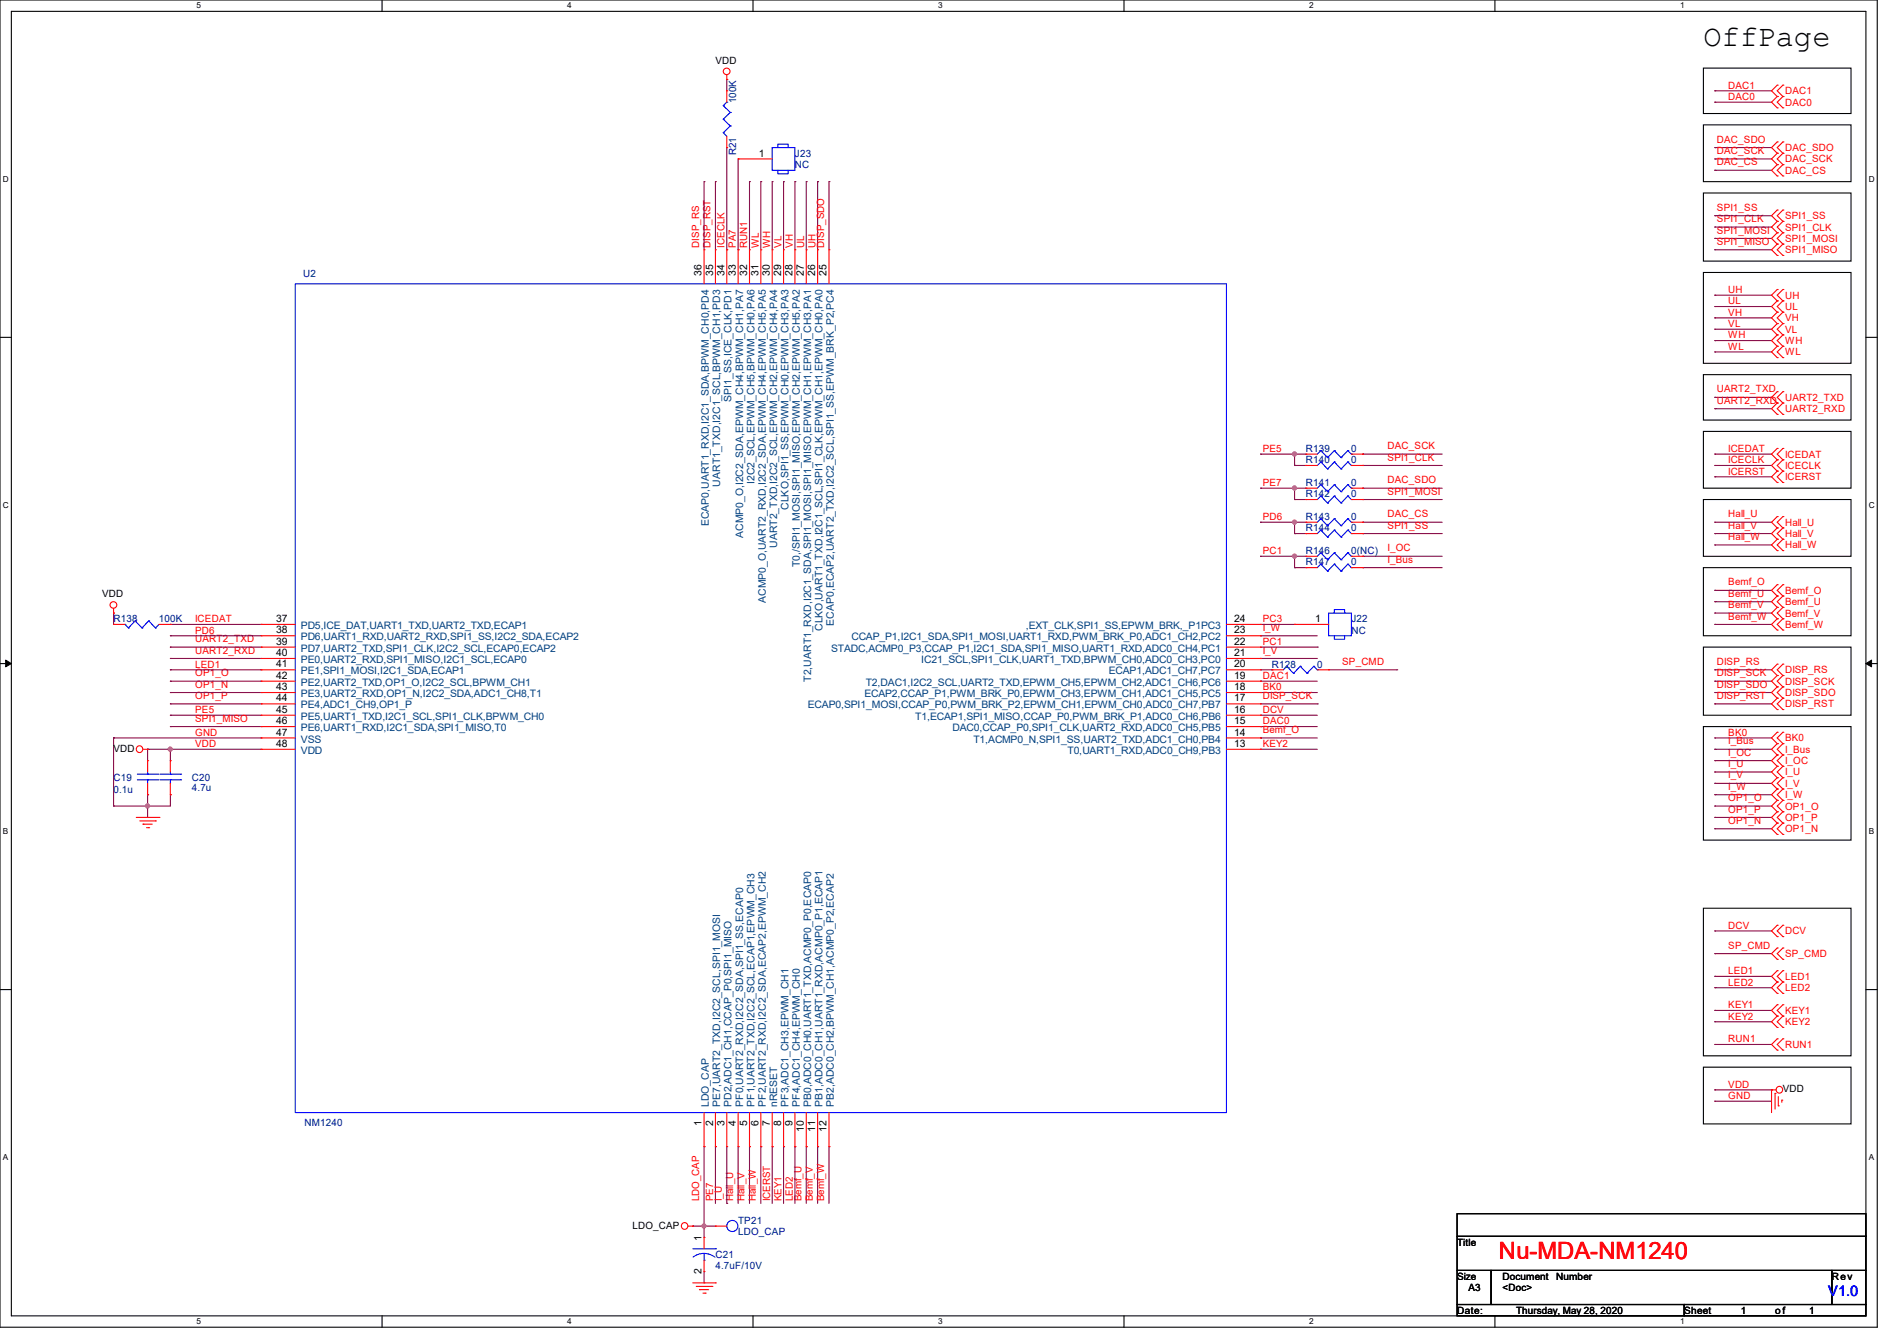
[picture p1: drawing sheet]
<svg xmlns="http://www.w3.org/2000/svg" width="297mm" height="210mm" viewBox="0 0 297 210" stroke-linecap="round" stroke-linejoin="round" font-family="sans-serif">
<path d="M0 0h293.9v207.9h-293.9zM1.8 1.8h290.3v204.3h-290.3z" fill="none" stroke="#000" stroke-width=".17"/>
<g fill="#fff">
<path d="M30.8 .2h.7v1.4h-.7z"/>
<path d="M30.8 206.2h.7v1.4h-.7z"/>
</g>
<path d="M59.8 0v1.8M59.8 206.1v1.8" fill="none" stroke="#000" stroke-width=".17"/>
<g fill="#fff">
<path d="M88.8 .2h.7v1.4h-.7z"/>
<path d="M88.8 206.2h.7v1.4h-.7z"/>
</g>
<path d="M117.9 0v1.8M117.9 206.1v1.8" fill="none" stroke="#000" stroke-width=".17"/>
<g fill="#fff">
<path d="M146.9 .2h.7v1.4h-.7z"/>
<path d="M146.9 206.2h.7v1.4h-.7z"/>
</g>
<path d="M176 0v1.8M176 206.1v1.8" fill="none" stroke="#000" stroke-width=".17"/>
<g fill="#fff">
<path d="M205 .2h.7v1.4h-.7z"/>
<path d="M205 206.2h.7v1.4h-.7z"/>
</g>
<path d="M234.1 0v1.8M234.1 206.1v1.8" fill="none" stroke="#000" stroke-width=".17"/>
<g fill="#fff">
<path d="M263.1 .2h.6v1.4h-.6z"/>
<path d="M263.1 206.2h.6v1.4h-.6z"/>
<path d="M.5 27.3h.9v1.4h-.9z"/>
<path d="M292.6 27.3h.9v1.4h-.9z"/>
<path d="M.5 78.4h.9v1.4h-.9z"/>
<path d="M292.6 78.4h.9v1.4h-.9z"/>
</g>
<path d="M0 52.8h1.8M292.1 52.8h1.8" fill="none" stroke="#000" stroke-width=".17"/>
<g fill="#fff">
<path d="M.5 129.5h.8v1.4h-.8z"/>
<path d="M292.6 129.5h.8v1.4h-.8z"/>
</g>
<path d="M0 103.9h1.8M292.1 103.9h1.8" fill="none" stroke="#000" stroke-width=".17"/>
<path d="M.9 103.4l.9 .5-.9 .5zM292.1 103.9l.9-.5v1z" fill="#000" stroke="#000" stroke-width=".16"/>
<g fill="#fff">
<path d="M.5 180.5h.8v1.4h-.8z"/>
<path d="M292.6 180.5h.8v1.4h-.8z"/>
</g>
<g fill="none" stroke="#000" stroke-width=".17">
<path d="M266.7 19.6h23.1v8.8h-23.1zM266.7 10.7h23.1v7.1h-23.1zM266.7 30.2h23.1v10.7h-23.1zM266.7 42.7h23.1v14.2h-23.1zM266.7 58.7h23.1v7.1h-23.1zM266.7 67.6h23.1v8.9h-23.1zM266.7 78.2h23.1v8.9h-23.1zM266.7 88.9h23.1v10.7h-23.1zM266.7 113.8h23.1v17.8h-23.1zM266.7 101.3h23.1v10.7h-23.1zM0 155h1.8M266.7 142.2h23.1v23.2h-23.1z"/>
<path d="M292.1 155h1.8M266.7 167.1h23.1v8.9h-23.1zM228.1 190.1h64v3.5h-64zM228.1 193.6h64v5.4h-64zM228.1 199h5.4v5.3h-5.4zM233.5 199h53.3v5.3h-53.3zM286.8 199h5.3v5.3h-5.3zM228.1 204.3h35.6v1.8h-35.6zM263.7 204.3h28.4v1.8h-28.4z"/>
</g>
<g fill="none" stroke="#800040" stroke-width=".17">
<path d="M113.8 12.4h.1M113.8 12.4v1.8M268.5 14.2h.1M268.5 16h.1M268.5 14.2h8.9M268.5 16h8.9M110.2 28.4h.1M110.2 28.4v10.7M112 28.4h.1M112 28.4v10.7M113.8 39.1h.1M113.8 23.1v16"/>
<path d="M115.6 39.1h.1M115.6 24.9v14.2M117.3 28.4h.1M117.3 28.4v10.7M119.1 28.4h.1M119.1 28.4v10.7M120.9 28.4h.1M120.9 28.4v10.7M122.7 28.4h.1M122.7 28.4v10.7M124.5 28.4h.1M124.5 28.4v10.7"/>
<path d="M126.2 28.4h.1M126.2 28.4v10.7M128 28.4h.1M128 28.4v10.7M129.8 28.4h.1M129.8 28.4v10.7M268.5 37.3h.1M268.5 39.1h.1M268.5 35.6h.1M268.5 33.8h.1M268.5 23.1h.1M268.5 24.9h.1"/>
<path d="M268.5 26.7h.1M268.5 37.3h8.9M268.5 39.1h8.9M268.5 35.6h8.9M268.5 33.8h8.9M268.5 23.1h8.9M268.5 24.9h8.9M268.5 26.7h8.9M268.5 46.2h.1M268.5 48h.1M268.5 49.8h.1M268.5 53.3h.1"/>
<path d="M268.5 55.1h.1M268.5 51.6h.1M268.5 46.2h8.9M268.5 48h8.9M268.5 49.8h8.9M268.5 53.3h8.9M268.5 55.1h8.9M268.5 51.6h8.9M197.4 71.1h.1M197.4 76.5h.1M197.4 71.1h7.1M197.4 76.5h7.1"/>
<path d="M202.7 72.9h.1M202.7 71.1h.1M202.7 78.2h.1M202.7 76.5h.1M202.7 72.9h1.8M202.7 71.1v1.8M202.7 76.5v1.7M202.7 78.2h1.8M213.4 71.1h.1M213.4 72.9h.1M213.4 76.5h.1M213.4 78.2h.1"/>
<path d="M213.4 71.1h12.4M213.4 72.9h12.4M213.4 76.5h12.4M213.4 78.2h12.4M268.5 62.2h.1M268.5 64h.1M268.5 74.7h.1M268.5 71.1h.1M268.5 72.9h.1M268.5 62.2h8.9M268.5 64h8.9M268.5 74.7h8.9"/>
<path d="M268.5 71.1h8.9M268.5 72.9h8.9M17.8 96h.1M17.8 96v1.8M26.7 97.8h.1M26.7 99.6h.1M26.7 97.8h14.2M26.7 99.6h14.2M197.4 81.8h.1M197.4 87.1h.1M197.4 99.6h.1M197.4 97.8h5.3"/>
<path d="M197.4 81.8h7.1M197.4 87.1h7.1M197.4 99.6h8.8M202.7 83.6h.1M202.7 81.8h.1M202.7 88.9h.1M202.7 87.1h.1M202.7 97.8h.1M202.7 81.8v1.8M202.7 87.1v1.8M202.7 83.6h1.8M202.7 88.9h1.8"/>
<path d="M213.4 81.8h.1M213.4 83.6h.1M213.4 87.1h.1M213.4 88.9h.1M213.4 81.8h12.4M213.4 83.6h12.4M213.4 87.1h12.4M213.4 88.9h12.4M268.5 81.8h.1M268.5 83.6h.1M268.5 85.3h.1M268.5 94.2h.1"/>
<path d="M268.5 96h.1M268.5 97.8h.1M268.5 92.5h.1M268.5 97.8h8.9M268.5 81.8h8.9M268.5 83.6h8.9M268.5 85.3h8.9M268.5 94.2h8.9M268.5 96h8.9M268.5 92.5h8.9M17.8 115.6h.1M17.8 115.6h23.1"/>
<path d="M17.8 115.6v10.6M23.1 117.3h.1M23.1 117.3h17.8M23.1 117.3v1.8M26.7 117.3h.1M26.7 103.1h.1M26.7 101.3h.1M26.7 110.2h.1M26.7 108.5h.1M26.7 106.7h.1M26.7 104.9h.1M26.7 112h.1"/>
<path d="M26.7 113.8h.1M26.7 117.3v1.8M26.7 113.8h14.2M26.7 108.5h14.2M26.7 106.7h14.2M26.7 103.1h14.2M26.7 101.3h14.2M26.7 110.2h14.2M26.7 104.9h14.2M26.7 112h14.2M197.4 113.8h.1M197.4 108.5h.1"/>
<path d="M197.4 106.7h.1M197.4 115.6h.1M197.4 112h.1M197.4 103.1h.1M197.4 117.3h.1M197.4 115.6h8.8M197.4 117.3h8.8M197.4 113.8h8.8M197.4 108.5h8.8M197.4 106.7h8.8M197.4 103.1h8.8M197.4 101.3h8.8"/>
<path d="M197.4 110.2h8.8M197.4 104.9h1.7M197.4 112h8.8M199.1 104.9h.1M206.2 110.2h.1M206.2 101.3h.1M208 104.9h10.7M218.7 104.9h.1M268.5 119.1h.1M268.5 104.9h.1M268.5 106.7h.1M268.5 108.5h.1"/>
<path d="M268.5 110.2h.1M268.5 115.6h.1M268.5 117.3h.1M268.5 119.1h8.9M268.5 115.6h8.9M268.5 117.3h8.9M268.5 108.5h8.9M268.5 106.7h8.9M268.5 110.2h8.9M268.5 104.9h8.9M17.8 126.2h.1M23.1 126.2h.1"/>
<path d="M23.1 124.5h.1M23.1 124.5v3.5M26.7 124.5h.1M26.7 124.5v1.7h-8.9M268.5 120.9h.1M268.5 124.5h.1M268.5 128h.1M268.5 126.2h.1M268.5 122.7h.1M268.5 129.8h.1M268.5 120.9h8.9M268.5 124.5h8.9"/>
<path d="M268.5 126.2h8.9M268.5 128h8.9M268.5 122.7h8.9M268.5 129.8h8.9M268.5 149.4h.1M268.5 154.7h.1M268.5 152.9h.1M268.5 145.8h.1M268.5 158.2h.1M268.5 149.4h8.9M268.5 154.7h8.9M268.5 152.9h8.9"/>
<path d="M268.5 145.8h8.9M268.5 158.2h8.9M110.2 179.6h.1M110.2 179.6v14.2M112 179.6h.1M112 179.6v8.9M113.8 179.6v8.9M115.6 179.6h.1M115.6 179.6v8.9M117.3 179.6h.1M117.3 179.6v8.9M119.1 179.6h.1"/>
<path d="M119.1 179.6v8.9M120.9 179.6h.1M120.9 179.6v8.9M122.7 179.6h.1M122.7 179.6v8.9M124.5 179.6h.1M124.5 179.6v8.9M126.2 179.6h.1M126.2 179.6v8.9M128 179.6h.1M128 179.6v8.9M129.8 179.6h.1"/>
<path d="M129.8 179.6v8.9M268.5 160h.1M268.5 163.6h.1M268.5 170.7h.1M268.5 172.5h.1M268.5 160h8.9M268.5 163.6h8.9M268.5 170.7h8.9M268.5 172.5h8.9M108.5 192h.1M108.5 192h3.5M110.2 192h.1"/>
<path d="M110.2 199.1v1.8M113.8 188.5h.1M110.2 200.9h.1"/>
</g>
<g fill="#f0f" stroke="#f0f" stroke-width=".17">
<circle cx="26.6" cy="117.3" r=".32"/>
<circle cx="23.1" cy="126.2" r=".32"/>
<circle cx="110.2" cy="192" r=".32"/>
<circle cx="202.7" cy="71.1" r=".32"/>
<circle cx="202.7" cy="76.4" r=".32"/>
<circle cx="202.7" cy="81.8" r=".32"/>
<circle cx="202.7" cy="87.1" r=".32"/>
</g>
<g fill="none" stroke="#f00" stroke-width=".17">
<path d="M113.8 12.4h.1M113.8 14.2h.1M113.8 11.7v.7M113.8 14.2v1.8M278.3 13.3h.1M278.3 15.1h.1M278.3 16.9h.1M278.3 13.3l-.9 .9 .9 .9M278.3 15.1l-.9 .9 .9 .9M279.1 15.1h.1M279.1 13.3h.1M279.1 16.9h.1"/>
<path d="M279.1 13.3l-.8 .9 .8 .9M279.1 15.1l-.8 .9 .8 .9M110.2 39.1h.1M110.2 39.1v5.3M112 39.1h.1M112 39.1v5.3M113.8 39.1h.1M113.8 23.1h.1M113.8 21.3v1.8M113.8 39.1v5.3M115.6 39.1h.1M115.6 24.9h.1"/>
<path d="M115.6 39.1v5.3M115.6 24.9h5.3M117.3 39.1h.1M117.3 39.1v5.3M119.1 39.1h.1M119.1 39.1v5.3M120.9 39.1h.1M120.9 39.1v5.3M122.7 39.1h.1M122.7 39.1v5.3M124.5 39.1h.1M124.5 39.1v5.3"/>
<path d="M126.2 39.1h.1M126.2 39.1v5.3M128 39.1h.1M128 39.1v5.3M129.8 39.1h.1M129.8 39.1v5.3M278.3 36.4h.1M278.3 38.2h.1M278.3 34.7h.1M278.3 32.9h.1M278.3 22.2h.1M278.3 24h.1"/>
<path d="M278.3 25.8h.1M278.3 27.6h.1M278.3 36.4l-.9 .9 .9 .9M278.3 38.2l-.9 .9 .9 .9M278.3 34.7l-.9 .9 .9 .8M278.3 32.9l-.9 .9 .9 .9M278.3 22.2l-.9 .9 .9 .9M278.3 24l-.9 .9 .9 .9M278.3 25.8l-.9 .9 .9 .9M279.1 38.2h.1M279.1 36.4h.1M279.1 34.7h.1"/>
<path d="M279.1 32.9h.1M279.1 24h.1M279.1 22.2h.1M279.1 25.8h.1M279.1 27.6h.1M279.1 36.4l-.8 .9 .8 .9M279.1 38.2l-.8 .9 .8 .9M279.1 34.7l-.8 .9 .8 .8M279.1 32.9l-.8 .9 .8 .9M279.1 22.2l-.8 .9 .8 .9M279.1 24l-.8 .9 .8 .9M279.1 25.8l-.8 .9 .8 .9"/>
<path d="M278.3 45.3h.1M278.3 47.1h.1M278.3 48.9h.1M278.3 50.7h.1M278.3 52.5h.1M278.3 54.2h.1M278.3 56h.1M278.3 40h.1M278.3 45.3l-.9 .9 .9 .9M278.3 47.1l-.9 .9 .9 .9M278.3 48.9l-.9 .9 .9 .9M278.3 50.7l-.9 .9 .9 .9"/>
<path d="M278.3 52.5l-.9 .8 .9 .9M278.3 54.2l-.9 .9 .9 .9M279.1 47.1h.1M279.1 45.3h.1M279.1 48.9h.1M279.1 50.7h.1M279.1 52.5h.1M279.1 54.2h.1M279.1 56h.1M279.1 40h.1M279.1 45.3l-.8 .9 .8 .9M279.1 47.1l-.8 .9 .8 .9"/>
<path d="M279.1 48.9l-.8 .9 .8 .9M279.1 50.7l-.8 .9 .8 .9M279.1 52.5l-.8 .8 .8 .9M279.1 54.2l-.8 .9 .8 .9M204.5 72.9h.1M204.5 78.2h.1M204.5 76.5h.1M204.5 71.1h.1M204.5 72.9h1.7M204.5 78.2h1.7M204.5 76.5h1.7M204.5 71.1h1.7"/>
<path d="M211.6 72.9h1.8M211.6 78.2h1.8M211.6 76.5h1.8M211.6 71.1h1.8M213.4 72.9h.1M213.4 78.2h.1M213.4 76.5h.1M213.4 71.1h.1M278.3 61.3h.1M278.3 63.1h.1M278.3 64.9h.1M278.3 73.8h.1"/>
<path d="M278.3 75.6h.1M278.3 70.2h.1M278.3 72h.1M278.3 61.3l-.9 .9 .9 .9M278.3 63.1l-.9 .9 .9 .9M278.3 73.8l-.9 .9 .9 .9M278.3 70.2l-.9 .9 .9 .9M278.3 72l-.9 .9 .9 .9M279.1 63.1h.1M279.1 61.3h.1M279.1 64.9h.1M279.1 75.6h.1"/>
<path d="M279.1 73.8h.1M279.1 72h.1M279.1 70.2h.1M279.1 61.3l-.8 .9 .8 .9M279.1 63.1l-.8 .9 .8 .9M279.1 73.8l-.8 .9 .8 .9M279.1 70.2l-.8 .9 .8 .9M279.1 72l-.8 .9 .8 .9M17.8 96h.1M17.8 97.8h.1M17.8 95.3v.7M17.8 97.8h1.8"/>
<path d="M24.9 97.8h1.8M26.7 97.8h.1M40.9 97.8h.1M40.9 99.6h.1M40.9 97.8h5.3M40.9 99.6h5.3M192 97.8h5.4M192 99.6h5.4M197.4 97.8h.1M197.4 99.6h.1M202.7 97.8h.1M202.7 97.8h5.3"/>
<path d="M204.5 88.9h.1M204.5 87.1h.1M204.5 83.6h.1M204.5 81.8h.1M204.5 88.9h1.7M204.5 87.1h1.7M204.5 83.6h1.7M204.5 81.8h1.7M211.6 88.9h1.8M211.6 87.1h1.8M211.6 83.6h1.8M211.6 81.8h1.8"/>
<path d="M213.4 88.9h.1M213.4 87.1h.1M213.4 83.6h.1M213.4 81.8h.1M278.3 80.9h.1M278.3 82.7h.1M278.3 84.5h.1M278.3 86.2h.1M278.3 93.3h.1M278.3 95.1h.1M278.3 96.9h.1M278.3 98.7h.1"/>
<path d="M278.3 91.6h.1M278.3 80.9l-.9 .9 .9 .9M278.3 82.7l-.9 .9 .9 .9M278.3 84.5l-.9 .8 .9 .9M278.3 93.3l-.9 .9 .9 .9M278.3 95.1l-.9 .9 .9 .9M278.3 96.9l-.9 .9 .9 .9M278.3 91.6l-.9 .9 .9 .8M279.1 82.7h.1M279.1 80.9h.1M279.1 84.5h.1M279.1 86.2h.1"/>
<path d="M279.1 95.1h.1M279.1 93.3h.1M279.1 96.9h.1M279.1 98.7h.1M279.1 91.6h.1M279.1 80.9l-.8 .9 .8 .9M279.1 82.7l-.8 .9 .8 .9M279.1 84.5l-.8 .8 .8 .9M279.1 93.3l-.8 .9 .8 .9M279.1 95.1l-.8 .9 .8 .9M279.1 96.9l-.8 .9 .8 .9M279.1 91.6l-.8 .9 .8 .8"/>
<path d="M22.4 117.3h.7M23.1 117.3h.1M23.1 119.1h.1M23.1 119.1v1.8M26.7 119.1h.1M26.7 119.1v1.8M40.9 101.3h.1M40.9 103.1h.1M40.9 104.9h.1M40.9 106.7h.1M40.9 108.5h.1M40.9 110.2h.1"/>
<path d="M40.9 112h.1M40.9 113.8h.1M40.9 115.6h.1M40.9 117.3h.1M40.9 117.3h5.3M40.9 104.9h5.3M40.9 101.3h5.3M40.9 103.1h5.3M40.9 106.7h5.3M40.9 108.5h5.3M40.9 110.2h5.3M40.9 112h5.3"/>
<path d="M40.9 113.8h5.3M40.9 115.6h5.3M192 117.3h5.4M192 104.9h5.4M192 101.3h5.4M192 103.1h5.4M192 106.7h5.4M192 108.5h5.4M192 110.2h5.4M192 112h5.4M192 113.8h5.4M192 115.6h5.4"/>
<path d="M197.4 101.3h.1M197.4 103.1h.1M197.4 104.9h.1M197.4 106.7h.1M197.4 108.5h.1M197.4 110.2h.1M197.4 112h.1M197.4 113.8h.1M197.4 115.6h.1M197.4 117.3h.1M199.1 104.9h.1M199.1 104.9h1.8"/>
<path d="M206.2 104.9h1.8M208 104.9h.1M278.3 118.2h.1M278.3 104h.1M278.3 105.8h.1M278.3 107.6h.1M278.3 109.3h.1M278.3 111.1h.1M278.3 114.7h.1M278.3 116.5h.1M278.3 118.2l-.9 .9 .9 .9M278.3 104l-.9 .9 .9 .9"/>
<path d="M278.3 105.8l-.9 .9 .9 .9M278.3 107.6l-.9 .9 .9 .8M278.3 109.3l-.9 .9 .9 .9M278.3 114.7l-.9 .9 .9 .9M278.3 116.5l-.9 .8 .9 .9M279.1 118.2h.1M279.1 105.8h.1M279.1 104h.1M279.1 107.6h.1M279.1 109.3h.1M279.1 111.1h.1M279.1 116.5h.1"/>
<path d="M279.1 114.7h.1M279.1 118.2l-.8 .9 .8 .9M279.1 104l-.8 .9 .8 .9M279.1 105.8l-.8 .9 .8 .9M279.1 107.6l-.8 .9 .8 .8M279.1 109.3l-.8 .9 .8 .9M279.1 114.7l-.8 .9 .8 .9M279.1 116.5l-.8 .8 .8 .9M21.3 128h3.6M21.9 128.6h2.4M22.4 129.1h.1M22.4 129.1h1.4"/>
<path d="M22.9 129.6h.4M23.1 124.5h.1M23.1 122.7v1.8M23.3 129.6h.1M24.3 128.6h.1M24.9 128h.1M26.7 124.5h.1M26.7 122.7v1.8M278.3 120h.1M278.3 121.8h.1M278.3 123.6h.1M278.3 125.3h.1"/>
<path d="M278.3 127.1h.1M278.3 128.9h.1M278.3 130.7h.1M278.3 120l-.9 .9 .9 .9M278.3 123.6l-.9 .9 .9 .8M278.3 125.3l-.9 .9 .9 .9M278.3 127.1l-.9 .9 .9 .9M278.3 121.8l-.9 .9 .9 .9M278.3 128.9l-.9 .9 .9 .9M279.1 121.8h.1M279.1 120h.1M279.1 125.3h.1"/>
<path d="M279.1 123.6h.1M279.1 127.1h.1M279.1 128.9h.1M279.1 130.7h.1M279.1 120l-.8 .9 .8 .9M279.1 123.6l-.8 .9 .8 .8M279.1 125.3l-.8 .9 .8 .9M279.1 127.1l-.8 .9 .8 .9M279.1 121.8l-.8 .9 .8 .9M279.1 128.9l-.8 .9 .8 .9M278.3 148.5h.1M278.3 150.2h.1"/>
<path d="M278.3 152h.1M278.3 153.8h.1M278.3 155.6h.1M278.3 144.9h.1M278.3 146.7h.1M278.3 157.4h.1M278.3 159.1h.1M278.3 148.5l-.9 .9 .9 .8M278.3 152l-.9 .9 .9 .9M278.3 153.8l-.9 .9 .9 .9M278.3 144.9l-.9 .9 .9 .9M278.3 157.4l-.9 .8 .9 .9"/>
<path d="M278.3 159.1l-.9 .9 .9 .9M279.1 150.2h.1M279.1 148.5h.1M279.1 153.8h.1M279.1 152h.1M279.1 155.6h.1M279.1 146.7h.1M279.1 144.9h.1M279.1 159.1h.1M279.1 157.4h.1M279.1 148.5l-.8 .9 .8 .8M279.1 152l-.8 .9 .8 .9"/>
<path d="M279.1 153.8l-.8 .9 .8 .9M279.1 144.9l-.8 .9 .8 .9M279.1 157.4l-.8 .8 .8 .9M279.1 159.1l-.8 .9 .8 .9M110.2 179.6h.1M110.2 174.2v5.4M112 179.6h.1M112 174.2v5.4M113.8 179.6h.1M113.8 174.2v5.4M115.6 179.6h.1M115.6 174.2v5.4"/>
<path d="M117.3 179.6h.1M117.3 174.2v5.4M119.1 179.6h.1M119.1 174.2v5.4M120.9 179.6h.1M120.9 174.2v5.4M122.7 179.6h.1M122.7 174.2v5.4M124.5 179.6h.1M124.5 174.2v5.4M126.2 179.6h.1M126.2 174.2v5.4"/>
<path d="M128 179.6h.1M128 174.2v5.4M129.8 179.6h.1M129.8 174.2v5.4M277.4 170.7h.1M277.4 170.7h.7M277.4 170.7v3.5M277.9 171.2h.1M277.9 171.2v2.5M278.3 160.9h.1M278.3 162.7h.1M278.3 164.5h.1"/>
<path d="M278.3 162.7l-.9 .9 .9 .9M278.4 173.2h.1M278.4 171.7v1.5M279 172.3h.1M279 172.3v.3M279.1 160.9h.1M279.1 164.5h.1M279.1 162.7h.1M279.1 162.7l-.8 .9 .8 .9M107.7 192h.8M108.5 192h.1M110.2 193.8h.1"/>
<path d="M110.2 199.1h.1M110.2 193.8v1.8M110.2 197.4v1.7M112 192h.1M112 192h1.8M108.5 200.9h3.5M109 201.5h2.5M109.5 202h.1M109.5 202h1.5M110.1 202.5h.3M110.4 202.5h.1M111.5 201.5h.1"/>
<path d="M112 200.9h.1"/>
<circle cx="113.8" cy="11.2" r=".52"/>
<circle cx="17.8" cy="94.7" r=".52"/>
<circle cx="21.8" cy="117.3" r=".52"/>
<circle cx="278.6" cy="170.7" r=".52"/>
<circle cx="107.2" cy="192" r=".52"/>
</g>
<g fill="none" stroke="#00f" stroke-width=".17">
<path d="M113.2 18.7h.1M113.2 16.6h.1M113.2 18.7l1.1 1M113.2 16.6l1.1 1M113.8 16h.1M113.8 16l-.6 .6M114.3 19.7h.1M114.3 17.6h.1M114.3 19.7l-1.1 1.1M114.3 17.6l-1.1 1.1M113.2 20.8h.1M113.2 20.8l.6 .5"/>
<path d="M120.9 23.1h3.6v3.6h-3.6zM121.8 23.1v-.5h1.6v.5M121.8 26.7v.5h1.6v-.5M46.2 44.4h145.8v129.8h-145.8zM206.8 72.3h.1M206.8 77.7h.1M206.8 75.9h.1M206.8 70.6h.1M206.8 72.3l-.6 .6M206.8 72.3l1.1 1.1M206.8 77.7l-.6 .5M206.8 77.7l1.1 1.1"/>
<path d="M206.8 75.9l-.6 .6M206.8 75.9l1.1 1.1M206.8 70.6l-.6 .5M206.8 70.6l1.1 1.1M207.9 73.4h.1M207.9 78.8h.1M207.9 77h.1M207.9 71.7h.1M208.9 72.3h.1M208.9 77.7h.1M208.9 75.9h.1M208.9 70.6h.1"/>
<path d="M208.9 72.3l-1 1.1M208.9 72.3l1.1 1.1M208.9 77.7l-1 1.1M208.9 77.7l1.1 1.1M208.9 75.9l-1 1.1M208.9 75.9l1.1 1.1M208.9 70.6l-1 1.1M208.9 70.6l1.1 1.1M210 73.4h.1M210 78.8h.1M210 77h.1M210 71.7h.1"/>
<path d="M211 72.3h.1M211 77.7h.1M211 75.9h.1M211 70.6h.1M211 72.3l-1 1.1M211 72.3l.6 .6M211 77.7l-1 1.1M211 77.7l.6 .5M211 75.9l-1 1.1M211 75.9l.6 .6M211 70.6l-1 1.1M211 70.6l.6 .5"/>
<path d="M211.6 72.9h.1M211.6 78.2h.1M211.6 76.5h.1M211.6 71.1h.1M19.6 97.8h.1M19.6 97.8l.5 .5M20.1 98.3h.1M21.2 97.2h.1M21.2 97.2l1 1.1M21.2 97.2l-1.1 1.1M22.2 98.3h.1M23.3 97.2h.1"/>
<path d="M23.3 97.2l1 1.1M23.3 97.2l-1.1 1.1M24.3 98.3h.1M24.9 97.8l-.6 .5M206.8 88.3h.1M206.8 86.6h.1M206.8 83h.1M206.8 81.2h.1M206.8 88.3l-.6 .6M206.8 88.3l1.1 1.2M206.8 86.6l-.6 .5M206.8 86.6l1.1 1.1"/>
<path d="M206.8 83l-.6 .6M206.8 83l1.1 1.1M206.8 81.2l-.6 .6M206.8 81.2l1.1 1.1M207.9 89.5h.1M207.9 87.7h.1M207.9 84.1h.1M207.9 82.3h.1M208 96h3.6v3.6h-3.6zM208.9 88.3h.1M208.9 86.6h.1M208.9 96v-.5h1.6v.5"/>
<path d="M208.9 99.6v.5h1.6v-.5M208.9 83h.1M208.9 81.2h.1M208.9 88.3l-1 1.2M208.9 88.3l1.1 1.2M208.9 86.6l-1 1.1M208.9 86.6l1.1 1.1M208.9 83l-1 1.1M208.9 83l1.1 1.1M208.9 81.2l-1 1.1M208.9 81.2l1.1 1.1M210 89.5h.1"/>
<path d="M210 87.7h.1M210 84.1h.1M210 82.3h.1M211 88.3h.1M211 86.6h.1M211 83h.1M211 81.2h.1M211 88.3l-1 1.2M211 88.3l.6 .6M211 86.6l-1 1.1M211 86.6l.6 .5M211 83l-1 1.1"/>
<path d="M211 83l.6 .6M211 81.2l-1 1.1M211 81.2l.6 .6M211.6 88.9h.1M211.6 87.1h.1M211.6 83.6h.1M211.6 81.8h.1M201.5 104.4h.1M201.5 104.4l-.6 .5M201.5 104.4l1 1.1M202.5 105.5h.1M203.6 104.4h.1"/>
<path d="M203.6 104.4l-1.1 1.1M203.6 104.4l1 1.1M204.6 105.5h.1M205.7 104.4h.1M205.7 104.4l-1.1 1.1M205.7 104.4l.5 .5M206.2 104.9h.1M21.5 122.1h3.2M21.5 121.2h3.2M23.1 121.2h.1M23.1 122.1h.1M23.1 120.9v.3"/>
<path d="M23.1 122.1v.6M24.7 122.1h.1M24.7 121.2h.1M25.1 122.1h3.2M25.1 121.2h3.2M26.7 121.2h.1M26.7 122.1h.1M26.7 120.9v.3M26.7 122.1v.6M28.3 122.1h.1M28.3 121.2h.1M108.5 195.6h3.5"/>
<path d="M110.2 197.4h.1M110.2 196.3l1.1 .2 .6 .4M110.2 196.3l-.7 .1-1 .5M110.2 196.3v1.1M112 195.6h.1"/>
<circle cx="114.7" cy="192" r=".87"/>
</g>
<text font-size="4.7" x="266.7" y="7.3">OffPage</text>
<text font-size="3.7" fill="#f00" x="234.7" y="197.1">Nu-MDA-NM1240</text>
<text font-size="2.3" fill="#00f" x="286.3" y="203">V1.0</text>
<g font-size="1.6">
<text x="112" y="10">VDD</text>
<text x="118.8" y="24.5">1</text>
<text x="109.9" y="43.2" transform="rotate(-90 109.9 43.2)">36</text>
<text x="111.6" y="43.2" transform="rotate(-90 111.6 43.2)">35</text>
<text x="113.4" y="43.2" transform="rotate(-90 113.4 43.2)">34</text>
<text x="115.2" y="43.2" transform="rotate(-90 115.2 43.2)">33</text>
<text x="117" y="43.2" transform="rotate(-90 117 43.2)">32</text>
<text x="118.7" y="43.2" transform="rotate(-90 118.7 43.2)">31</text>
<text x="120.5" y="43.2" transform="rotate(-90 120.5 43.2)">30</text>
<text x="122.3" y="43.2" transform="rotate(-90 122.3 43.2)">29</text>
<text x="124.1" y="43.2" transform="rotate(-90 124.1 43.2)">28</text>
<text x="125.9" y="43.2" transform="rotate(-90 125.9 43.2)">27</text>
<text x="127.6" y="43.2" transform="rotate(-90 127.6 43.2)">26</text>
<text x="129.4" y="43.2" transform="rotate(-90 129.4 43.2)">25</text>
<text x="16" y="93.6">VDD</text>
<text x="43.2" y="97.4">37</text>
<text x="43.2" y="99.2">38</text>
<text x="43.2" y="101">39</text>
<text x="193.2" y="97.4">24</text>
<text x="193.2" y="99.2">23</text>
<text x="193.2" y="101">22</text>
<text x="205.9" y="97.4">1</text>
<text x="43.2" y="102.7">40</text>
<text x="43.2" y="104.5">41</text>
<text x="43.2" y="106.3">42</text>
<text x="193.2" y="102.7">21</text>
<text x="193.2" y="104.5">20</text>
<text x="193.2" y="106.3">19</text>
<text x="43.2" y="108.1">43</text>
<text x="43.2" y="109.9">44</text>
<text x="43.2" y="111.6">45</text>
<text x="43.2" y="113.4">46</text>
<text x="193.2" y="108.1">18</text>
<text x="193.2" y="109.9">17</text>
<text x="193.2" y="111.6">16</text>
<text x="193.2" y="113.4">15</text>
<text x="17.8" y="117.7">VDD</text>
<text x="43.2" y="115.2">47</text>
<text x="43.2" y="117">48</text>
<text x="193.2" y="115.2">14</text>
<text x="193.2" y="117">13</text>
<text x="279.1" y="171.1">VDD</text>
<text x="109.9" y="176.4" transform="rotate(-90 109.9 176.4)">1</text>
<text x="111.6" y="176.4" transform="rotate(-90 111.6 176.4)">2</text>
<text x="113.4" y="176.4" transform="rotate(-90 113.4 176.4)">3</text>
<text x="115.2" y="176.4" transform="rotate(-90 115.2 176.4)">4</text>
<text x="117" y="176.4" transform="rotate(-90 117 176.4)">5</text>
<text x="118.7" y="176.4" transform="rotate(-90 118.7 176.4)">6</text>
<text x="120.5" y="176.4" transform="rotate(-90 120.5 176.4)">7</text>
<text x="122.3" y="176.4" transform="rotate(-90 122.3 176.4)">8</text>
<text x="124.1" y="176.4" transform="rotate(-90 124.1 176.4)">9</text>
<text x="125.9" y="177.2" transform="rotate(-90 125.9 177.2)">10</text>
<text x="127.6" y="177.2" transform="rotate(-90 127.6 177.2)">11</text>
<text x="129.4" y="177.2" transform="rotate(-90 129.4 177.2)">12</text>
<text x="99" y="192.4">LDO_CAP</text>
<text x="109.9" y="194.3" transform="rotate(-90 109.9 194.3)">1</text>
<text x="228.1" y="195.1">Title</text>
<text x="109.9" y="199.5" transform="rotate(-90 109.9 199.5)">2</text>
<text x="228.1" y="200.4">Size</text>
<text x="229.9" y="202.2">A3</text>
<text x="235.2" y="200.4">Document</text>
<text x="235.2" y="202.2">&lt;Doc&gt;</text>
<text x="243.7" y="200.4">Number</text>
<text x="286.8" y="200.4">Rev</text>
<text x="228.1" y="205.7">Date:</text>
<text x="237.4" y="205.7">Thursday, May 28, 2020</text>
<text x="263.7" y="205.7">Sheet</text>
<text x="272.6" y="205.7">1</text>
<text x="277.9" y="205.7">o f</text>
<text x="283.2" y="205.7">1</text>
</g>
<g font-size="1.6" fill="#000080">
<text x="115.3" y="16.2" transform="rotate(-90 115.3 16.2)">100K</text>
<text x="115.3" y="24.3" transform="rotate(-90 115.3 24.3)">R21</text>
<text x="124.5" y="24.6">J23</text>
<text x="124.5" y="26.3">NC</text>
<text x="47.5" y="43.4">U2</text>
<text x="204.5" y="70.8">R139</text>
<text x="211.6" y="70.8">0</text>
<text x="204.5" y="72.6">R140</text>
<text x="204.5" y="77.9">R142</text>
<text x="204.5" y="76.1">R141</text>
<text x="211.6" y="72.6">0</text>
<text x="211.6" y="77.9">0</text>
<text x="211.6" y="76.1">0</text>
<text x="204.5" y="83.2">R144</text>
<text x="204.5" y="81.4">R143</text>
<text x="211.6" y="83.2">0</text>
<text x="211.6" y="81.4">0</text>
<text x="204.5" y="88.6">R147</text>
<text x="204.5" y="86.8">R146</text>
<text x="211.6" y="88.6">0</text>
<text x="211.6" y="86.8">0(NC)</text>
<text x="17.8" y="97.4">R138</text>
<text x="24.9" y="97.4">100K</text>
<text x="211.6" y="97.4">J22</text>
<text x="211.6" y="99.2">NC</text>
<text x="199.1" y="104.6">R128</text>
<text x="206.2" y="104.6">0</text>
<text x="17.8" y="122.3">C19</text>
<text x="17.8" y="124.1">0.1u</text>
<text x="30.1" y="122.3">C20</text>
<text x="30.1" y="123.9">4.7u</text>
<text x="47.7" y="176.4">NM1240</text>
<text x="115.6" y="191.7">TP21</text>
<text x="112" y="197">C21</text>
<text x="115.6" y="193.5">LDO_CAP</text>
<text x="112" y="198.8">4.7uF/10V</text>
</g>
<g font-size="1.6" fill="#f00">
<text x="270.6" y="13.9">DAC1</text>
<text x="270.6" y="15.7">DAC0</text>
<text x="279.5" y="14.8">DAC1</text>
<text x="279.5" y="16.6">DAC0</text>
<text x="268.8" y="22.4">DAC_SDO</text>
<text x="279.5" y="23.7">DAC_SDO</text>
<text x="268.8" y="24.1">DAC_SCK</text>
<text x="268.8" y="25.9">DAC_CS</text>
<text x="279.5" y="25.4">DAC_SCK</text>
<text x="279.5" y="27.2">DAC_CS</text>
<text x="268.8" y="34.8">SPI1_CLK</text>
<text x="268.8" y="33">SPI1_SS</text>
<text x="279.5" y="34.3">SPI1_SS</text>
<text x="109.5" y="38.8" transform="rotate(-90 109.5 38.8)">DISP_RS</text>
<text x="111.2" y="38.8" transform="rotate(-90 111.2 38.8)">DISP_RST</text>
<text x="113.5" y="38.8" transform="rotate(-90 113.5 38.8)">ICECLK</text>
<text x="115.2" y="38.8" transform="rotate(-90 115.2 38.8)">PA7</text>
<text x="117" y="38.8" transform="rotate(-90 117 38.8)">RUN1</text>
<text x="118.8" y="38.8" transform="rotate(-90 118.8 38.8)">WL</text>
<text x="120.6" y="38.8" transform="rotate(-90 120.6 38.8)">WH</text>
<text x="122.3" y="38.8" transform="rotate(-90 122.3 38.8)">VL</text>
<text x="124.1" y="38.8" transform="rotate(-90 124.1 38.8)">VH</text>
<text x="125.9" y="38.8" transform="rotate(-90 125.9 38.8)">UL</text>
<text x="127.7" y="38.8" transform="rotate(-90 127.7 38.8)">UH</text>
<text x="129" y="38.8" transform="rotate(-90 129 38.8)">DISP_SDO</text>
<text x="268.8" y="36.6">SPI1_MOSI</text>
<text x="268.8" y="38.4">SPI1_MISO</text>
<text x="279.5" y="37.9">SPI1_MOSI</text>
<text x="279.5" y="39.7">SPI1_MISO</text>
<text x="279.5" y="36.1">SPI1_CLK</text>
<text x="270.6" y="45.9">UH</text>
<text x="270.6" y="47.7">UL</text>
<text x="279.5" y="46.8">UH</text>
<text x="270.6" y="49.4">VH</text>
<text x="270.6" y="53">WH</text>
<text x="270.6" y="51.2">VL</text>
<text x="279.5" y="48.6">UL</text>
<text x="279.5" y="50.3">VH</text>
<text x="279.5" y="52.1">VL</text>
<text x="279.5" y="53.9">WH</text>
<text x="270.6" y="54.8">WL</text>
<text x="279.5" y="55.7">WL</text>
<text x="268.8" y="61.5">UART2_TXD</text>
<text x="268.8" y="63.2">UART2_RXD</text>
<text x="279.5" y="62.8">UART2_TXD</text>
<text x="279.5" y="64.6">UART2_RXD</text>
<text x="197.7" y="70.8">PE5</text>
<text x="217.3" y="70.4">DAC_SCK</text>
<text x="270.6" y="70.8">ICEDAT</text>
<text x="279.5" y="71.7">ICEDAT</text>
<text x="197.7" y="76.1">PE7</text>
<text x="217.3" y="72.1">SPI1_CLK</text>
<text x="217.3" y="75.7">DAC_SDO</text>
<text x="217.3" y="77.5">SPI1_MOSI</text>
<text x="270.6" y="74.3">ICERST</text>
<text x="270.6" y="72.6">ICECLK</text>
<text x="279.5" y="75.2">ICERST</text>
<text x="279.5" y="73.4">ICECLK</text>
<text x="197.7" y="81.4">PD6</text>
<text x="217.3" y="81">DAC_CS</text>
<text x="217.3" y="82.8">SPI1_SS</text>
<text x="270.6" y="81">Hall_U</text>
<text x="270.6" y="82.8">Hall_V</text>
<text x="279.5" y="82.3">Hall_U</text>
<text x="197.7" y="86.8">PC1</text>
<text x="217.3" y="86.4">I_OC</text>
<text x="217.3" y="88.1">I_Bus</text>
<text x="270.6" y="84.6">Hall_W</text>
<text x="279.5" y="84.1">Hall_V</text>
<text x="279.5" y="85.9">Hall_W</text>
<text x="270.6" y="93.5">Bemf_U</text>
<text x="270.6" y="95.2">Bemf_V</text>
<text x="270.6" y="91.7">Bemf_O</text>
<text x="279.5" y="94.8">Bemf_U</text>
<text x="279.5" y="93">Bemf_O</text>
<text x="30.6" y="97.4">ICEDAT</text>
<text x="30.6" y="100.6">UART2_TXD</text>
<text x="30.6" y="99.2">PD6</text>
<text x="197.7" y="98.8">I_W</text>
<text x="197.7" y="97.4">PC3</text>
<text x="197.7" y="101">PC1</text>
<text x="270.6" y="97">Bemf_W</text>
<text x="279.5" y="96.6">Bemf_V</text>
<text x="279.5" y="98.3">Bemf_W</text>
<text x="30.6" y="102.4">UART2_RXD</text>
<text x="30.6" y="107.7">OP1_N</text>
<text x="30.6" y="105.9">OP1_O</text>
<text x="30.6" y="104.6">LED1</text>
<text x="197.7" y="106.3">DAC1</text>
<text x="197.7" y="102.4">I_V</text>
<text x="210.1" y="104.1">SP_CMD</text>
<text x="268.8" y="104.1">DISP_RS</text>
<text x="268.8" y="105.9">DISP_SCK</text>
<text x="268.8" y="107.7">DISP_SDO</text>
<text x="279.5" y="105.4">DISP_RS</text>
<text x="279.5" y="107.2">DISP_SCK</text>
<text x="30.6" y="109.5">OP1_P</text>
<text x="30.6" y="111.7">PE5</text>
<text x="30.6" y="113">SPI1_MISO</text>
<text x="197.7" y="113.5">DAC0</text>
<text x="197.7" y="108.1">BK0</text>
<text x="197.7" y="111.7">DCV</text>
<text x="197.7" y="109.5">DISP_SCK</text>
<text x="268.8" y="109.5">DISP_RST</text>
<text x="279.5" y="109">DISP_SDO</text>
<text x="279.5" y="110.8">DISP_RST</text>
<text x="30.6" y="115.2">GND</text>
<text x="30.6" y="117">VDD</text>
<text x="197.7" y="114.8">Bemf_O</text>
<text x="197.7" y="117">KEY2</text>
<text x="270.6" y="118.4">I_OC</text>
<text x="270.6" y="115.2">BK0</text>
<text x="270.6" y="116.6">I_Bus</text>
<text x="279.5" y="119.7">I_OC</text>
<text x="279.5" y="116.1">BK0</text>
<text x="279.5" y="117.9">I_Bus</text>
<text x="270.6" y="120.1">I_U</text>
<text x="270.6" y="123.7">I_W</text>
<text x="270.6" y="125.5">OP1_O</text>
<text x="270.6" y="121.9">I_V</text>
<text x="279.5" y="121.5">I_U</text>
<text x="279.5" y="125">I_W</text>
<text x="279.5" y="123.2">I_V</text>
<text x="270.6" y="127.3">OP1_P</text>
<text x="270.6" y="129">OP1_N</text>
<text x="279.5" y="126.8">OP1_O</text>
<text x="279.5" y="128.6">OP1_P</text>
<text x="279.5" y="130.3">OP1_N</text>
<text x="270.6" y="148.6">SP_CMD</text>
<text x="270.6" y="145.5">DCV</text>
<text x="279.5" y="149.9">SP_CMD</text>
<text x="279.5" y="146.3">DCV</text>
<text x="270.6" y="154.3">LED2</text>
<text x="270.6" y="152.6">LED1</text>
<text x="279.5" y="153.5">LED1</text>
<text x="279.5" y="155.2">LED2</text>
<text x="270.6" y="159.7">KEY2</text>
<text x="270.6" y="157.9">KEY1</text>
<text x="279.5" y="158.8">KEY1</text>
<text x="279.5" y="160.6">KEY2</text>
<text x="270.6" y="163.2">RUN1</text>
<text x="279.5" y="164.1">RUN1</text>
<text x="270.6" y="170.3">VDD</text>
<text x="270.6" y="172.1">GND</text>
<text x="109.5" y="188.1" transform="rotate(-90 109.5 188.1)">LDO_CAP</text>
<text x="111.7" y="188.1" transform="rotate(-90 111.7 188.1)">PE7</text>
<text x="113" y="188.1" transform="rotate(-90 113 188.1)">I_U</text>
<text x="114.8" y="188.1" transform="rotate(-90 114.8 188.1)">Hall_U</text>
<text x="116.6" y="188.1" transform="rotate(-90 116.6 188.1)">Hall_V</text>
<text x="118.4" y="188.1" transform="rotate(-90 118.4 188.1)">Hall_W</text>
<text x="120.6" y="188.1" transform="rotate(-90 120.6 188.1)">ICERST</text>
<text x="122.3" y="188.1" transform="rotate(-90 122.3 188.1)">KEY1</text>
<text x="124.1" y="188.1" transform="rotate(-90 124.1 188.1)">LED2</text>
<text x="125.5" y="188.1" transform="rotate(-90 125.5 188.1)">Bemf_U</text>
<text x="127.3" y="188.1" transform="rotate(-90 127.3 188.1)">Bemf_V</text>
<text x="129" y="188.1" transform="rotate(-90 129 188.1)">Bemf_W</text>
</g>
<g font-size="1.6" fill="#004080">
<text x="114.6" y="62.9" transform="rotate(-90 114.6 62.9)">SPI1_SS,ICE_CLK,PD1</text>
<text x="112.8" y="76.2" transform="rotate(-90 112.8 76.2)">UART1_TXD,I2C1_SCL,BPWM_CH1,PD3</text>
<text x="118.1" y="75.8" transform="rotate(-90 118.1 75.8)">I2C2_SCL,EPWM_CH5,BPWM_CH0,PA6</text>
<text x="111" y="82.4" transform="rotate(-90 111 82.4)">ECAP0,UART1_RXD,I2C1_SDA,BPWM_CH0,PD4</text>
<text x="123.4" y="79.8" transform="rotate(-90 123.4 79.8)">CLKO,SPI1_SS,EPWM_CH0,EPWM_CH3,PA3</text>
<text x="116.3" y="84.2" transform="rotate(-90 116.3 84.2)">ACMP0_O,I2C2_SDA,EPWM_CH4,BPWM_CH1,PA7</text>
<text x="121.7" y="85.8" transform="rotate(-90 121.7 85.8)">UART2_TXD,I2C2_SCL,EPWM_CH2,EPWM_CH4,PA4</text>
<text x="125.2" y="88.9" transform="rotate(-90 125.2 88.9)">T0,/SPI1_MOSI,SPI1_MISO,EPWM_CH2,EPWM_CH5,PA2</text>
<text x="119.9" y="94.4" transform="rotate(-90 119.9 94.4)">ACMP0_O,UART2_RXD,I2C2_SDA,EPWM_CH4,EPWM_CH5,PA5</text>
<text x="47.1" y="98.5">PD5,ICE_DAT,UART1_TXD,UART2_TXD,ECAP1</text>
<text x="47.1" y="100.3">PD6,UART1_RXD,UART2_RXD,SPI1_SS,I2C2_SDA,ECAP2</text>
<text x="128.8" y="98.8" transform="rotate(-90 128.8 98.8)">CLKO,UART1_TXD,I2C1_SCL,SPI1_CLK,EPWM_CH1,EPWM_CH0,PA0</text>
<text x="130.6" y="98" transform="rotate(-90 130.6 98)">ECAP0,ECAP2,UART2_TXD,I2C2_SCL,SPI1_SS,EPWM_BRK_P2,PC4</text>
<text x="133.3" y="100.3">CCAP_P1,I2C1_SDA,SPI1_MOSI,UART1_RXD,PWM_BRK_P0,ADC1_CH2,PC2</text>
<text x="160.6" y="98.5">,EXT_CLK,SPI1_SS,EPWM_BRK,_P1PC3</text>
<text x="47.1" y="102.1">PD7,UART2_TXD,SPI1_CLK,I2C2_SCL,ECAP0,ECAP2</text>
<text x="47.1" y="103.8">PE0,UART2_RXD,SPI1_MISO,I2C1_SCL,ECAP0</text>
<text x="47.1" y="105.6">PE1,SPI1_MOSI,I2C1_SDA,ECAP1</text>
<text x="47.1" y="107.4">PE2,UART2_TXD,OP1_O,I2C2_SCL,BPWM_CH1</text>
<text x="127" y="106.8" transform="rotate(-90 127 106.8)">T2,UART1_RXD,I2C1_SDA,SPI1_MOSI,SPI1_MISO,EPWM_CH1,EPWM_CH3,PA1</text>
<text x="130.1" y="102.1">STADC,ACMP0_P3,CCAP_P1,I2C1_SDA,SPI1_MISO,UART1_RXD,ADC0_CH4,PC1</text>
<text x="135.5" y="107.4">T2,DAC1,I2C2_SCL,UART2_TXD,EPWM_CH5,EPWM_CH2,ADC1_CH6,PC6</text>
<text x="144.2" y="103.8">IC21_SCL,SPI1_CLK,UART1_TXD,BPWM_CH0,ADC0_CH3,PC0</text>
<text x="173.6" y="105.6">ECAP1,ADC1_CH7,PC7</text>
<text x="47.1" y="109.2">PE3,UART2_RXD,OP1_N,I2C2_SDA,ADC1_CH8,T1</text>
<text x="47.1" y="111">PE4,ADC1_CH9,OP1_P</text>
<text x="47.1" y="112.7">PE5,UART1_TXD,I2C1_SCL,SPI1_CLK,BPWM_CH0</text>
<text x="126.5" y="111">ECAP0,SPI1_MOSI,CCAP_P0,PWM_BRK_P2,EPWM_CH1,EPWM_CH0,ADC0_CH7,PB7</text>
<text x="135.3" y="109.2">ECAP2,CCAP_P1,PWM_BRK_P0,EPWM_CH3,EPWM_CH1,ADC1_CH5,PC5</text>
<text x="143.3" y="112.7">T1,ECAP1,SPI1_MISO,CCAP_P0,PWM_BRK_P1,ADC0_CH6,PB6</text>
<text x="47.1" y="114.5">PE6,UART1_RXD,I2C1_SDA,SPI1_MISO,T0</text>
<text x="47.1" y="116.3">VSS</text>
<text x="47.1" y="118.1">VDD</text>
<text x="149.1" y="114.5">DAC0,CCAP_P0,SPI1_CLK,UART2_RXD,ADC0_CH5,PB5</text>
<text x="152.4" y="116.3">T1,ACMP0_N,SPI1_SS,UART2_TXD,ADC1_CH0,PB4</text>
<text x="167.1" y="118.1">T0,UART1_RXD,ADC0_CH9,PB3</text>
<text x="111" y="173.4" transform="rotate(-90 111 173.4)">LDO_CAP</text>
<text x="112.8" y="173.4" transform="rotate(-90 112.8 173.4)">PE7,UART2_TXD,I2C2_SCL,SPI1_MOSI</text>
<text x="114.6" y="173.4" transform="rotate(-90 114.6 173.4)">PD2,ADC1_CH1,CCAP_P0,SPI1_MISO</text>
<text x="116.3" y="173.4" transform="rotate(-90 116.3 173.4)">PF0,UART2_RXD,I2C2_SDA,SPI1_SS,ECAP0</text>
<text x="118.1" y="173.4" transform="rotate(-90 118.1 173.4)">PF1,UART2_TXD,I2C2_SCL,ECAP1,EPWM_CH3</text>
<text x="119.9" y="173.4" transform="rotate(-90 119.9 173.4)">PF2,UART2_RXD,I2C2_SDA,ECAP2,EPWM_CH2</text>
<text x="121.7" y="173.4" transform="rotate(-90 121.7 173.4)">nRESET</text>
<text x="123.4" y="173.4" transform="rotate(-90 123.4 173.4)">PF3,ADC1_CH3,EPWM_CH1</text>
<text x="125.2" y="173.4" transform="rotate(-90 125.2 173.4)">PF4,ADC1_CH4,EPWM_CH0</text>
<text x="127" y="173.4" transform="rotate(-90 127 173.4)">PB0,ADC0_CH0,UART1_TXD,ACMP0_P0,ECAP0</text>
<text x="128.8" y="173.4" transform="rotate(-90 128.8 173.4)">PB1,ADC0_CH1,UART1_RXD,ACMP0_P1,ECAP1</text>
<text x="130.6" y="173.4" transform="rotate(-90 130.6 173.4)">PB2,ADC0_CH2,BPWM_CH1,ACMP0_P2,ECAP2</text>
</g>
<g font-size="1.3">
<text x="30.8" y="1.3">5</text>
<text x="88.8" y="1.3">4</text>
<text x="146.9" y="1.3">3</text>
<text x="205" y="1.3">2</text>
<text x="263.1" y="1.3">1</text>
<text x=".5" y="28.4">D</text>
<text x="292.6" y="28.4">D</text>
<text x=".5" y="79.5">C</text>
<text x="292.6" y="79.5">C</text>
<text x=".5" y="130.6">B</text>
<text x="292.6" y="130.6">B</text>
<text x=".5" y="181.7">A</text>
<text x="292.6" y="181.7">A</text>
<text x="30.8" y="207.4">5</text>
<text x="88.8" y="207.4">4</text>
<text x="146.9" y="207.4">3</text>
<text x="205" y="207.4">2</text>
<text x="263.1" y="207.4">1</text>
</g>
</svg>
